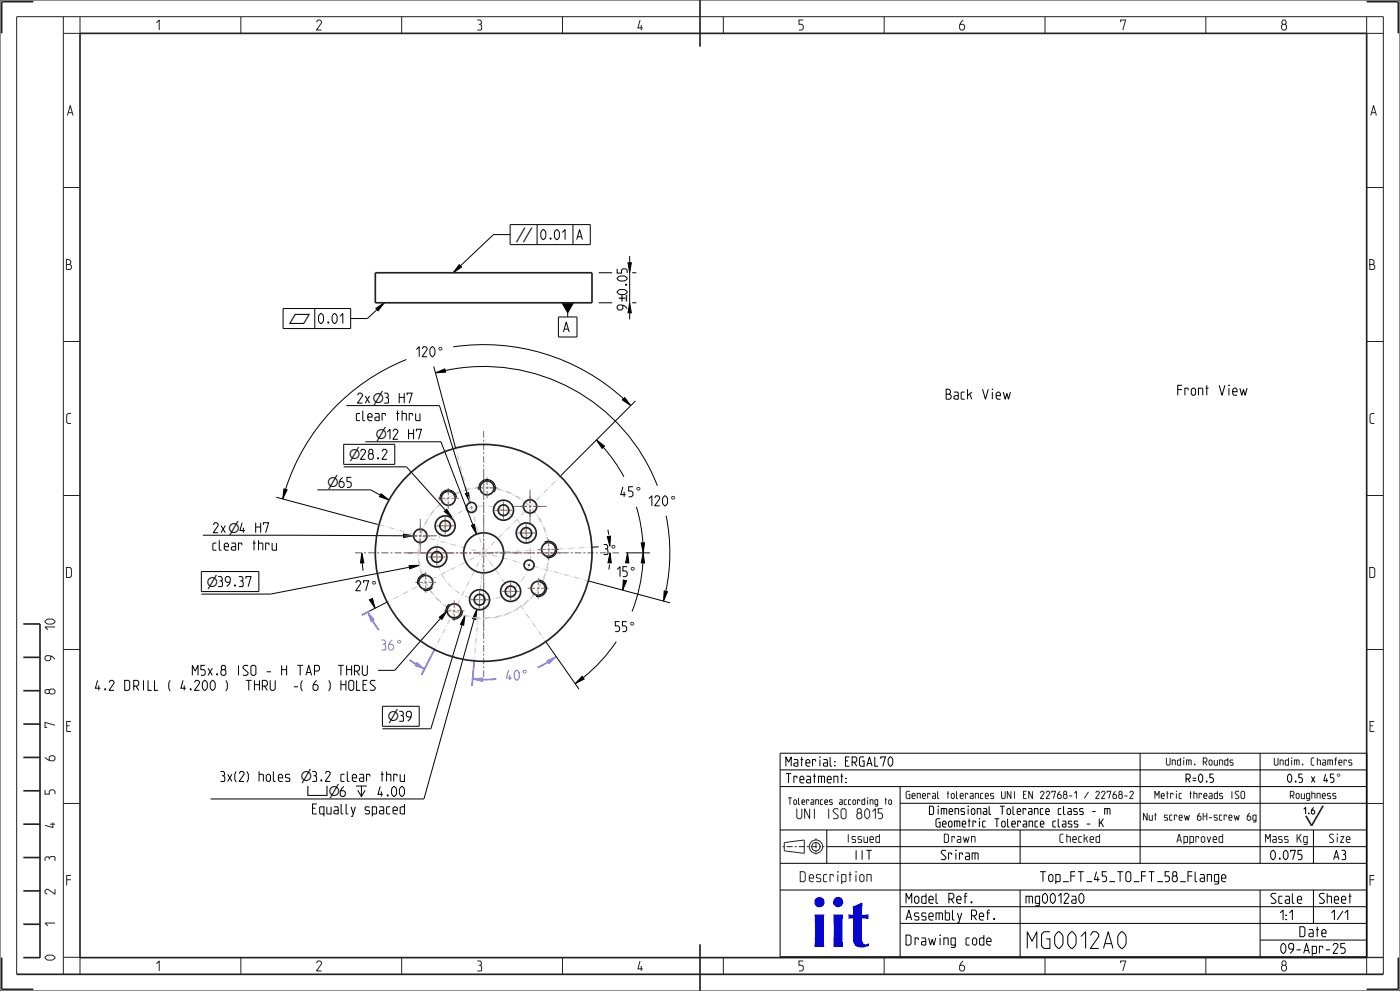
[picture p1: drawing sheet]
<svg xmlns="http://www.w3.org/2000/svg" width="420mm" height="297mm" viewBox="0 0 420 297" stroke-linecap="round" stroke-linejoin="round" font-family="sans-serif">
<path d="M133.3 153.3l.7-.7 1.7 2.6zM122.7 169.5l3.1-.1-2.9 1.1zM139.5 184.4l-.4 3-1-.3z" fill="#000"/>
<path d="M133.3 153.3l.7-.7 1.7 2.6zM122.7 169.5l3.1-.1-2.9 1.1zM139.5 184.4l-.4 3-1-.3z" fill="none" stroke="#000" stroke-width=".3"/>
<path d="M110.3 183.4l1.9 2.4-.9 .5z" fill="#93c"/>
<path d="M110.3 183.4l1.9 2.4-.9 .5z" fill="none" stroke="#93c" stroke-width=".3"/>
<path d="M125 198.6l2.4 1.9-2.9-1z" fill="#93c"/>
<path d="M125 198.6l2.4 1.9-2.9-1z" fill="none" stroke="#93c" stroke-width=".3"/>
<path d="M108.5 165.7l.7 3h-1zM110.8 179.8l.9-.4 .8 2.9z" fill="#000"/>
<path d="M108.5 165.7l.7 3h-1zM110.8 179.8l.9-.4 .8 2.9z" fill="none" stroke="#000" stroke-width=".3"/>
<path d="M141.8 203.5l3-.3v1z" fill="#93c"/>
<path d="M141.8 203.5l3-.3v1z" fill="none" stroke="#93c" stroke-width=".3"/>
<path d="M164.1 198l2.8-1.2-2.3 2.1z" fill="#93c"/>
<path d="M164.1 198l2.8-1.2-2.3 2.1z" fill="none" stroke="#93c" stroke-width=".3"/>
<g fill="#000">
<path d="M112.7 92.4l2.6-1.7-1.9 2.5zM137.8 79.3l.7 .7-2.6 1.7zM168.6 90.7h3.4l-1.7 3zM188.9 90.7l.5 3h-1zM130.6 111.7l2.8-1.1 .3 .9zM178.9 131.9l2.5 1.8-.8 .7zM187.4 119.1l1.8 2.5-2.5-1.7zM85.2 146.5l.9 .3-1.3 2.7zM114.3 148l2.4 1.9-2.9-1.1zM139.6 147.9l1-.3 .4 3zM121.1 160.1l3 .5-3 .5zM141.4 157.5l.9-.4 .6 3z"/>
<path d="M182.2 160.8l1-.1-.2 3zM183 165.7l.4 3h-1zM187 173.8l1 .3-1.2 2.8zM188.3 165.7l.4 3h-1zM192.4 162.7h1l-.4 3zM193 165.7l.4 3h-1zM131.8 185l2.3-1.9-1.6 2.5zM143.1 182.6l-.4 3.1-.9-.3zM199.3 177.1l.9 .2-1.1 2.8zM174.7 202.7l.6 .8-2.8 1.4z"/>
</g>
<g fill="none" stroke="#000" stroke-width=".3">
<path d="M137.8 79.3l.7 .7-2.6 1.7zM153 70.3h-5l-9.9 9.4M153 67.3h24.1v6h-24.1zM171.9 67.3v6M188.9 76.7v2M84.9 92.5h20.3v6h-20.3zM94.4 92.5v6M112.7 92.4l2.6-1.7-1.9 2.5zM113.1 92.8l-2.9 2.7h-5M167.5 95h5.6v6h-5.6zM168.6 90.7h3.4l-1.7 3zM170.3 93.7v1.3"/>
<path d="M179.6 90.7h4.1M179.6 81.7h4.1M188.9 90.7l.5 3h-1zM188.9 81.7v9M188.9 93.7v2M189.7 90.7h1.2M189.7 81.7h1.2M121.9 107.8a62.4 62.4 0 0 0-36.2 38.9M130.1 109.8l6.6 24.4M130.6 111.7l2.8-1.1 .3 .9zM133.6 111a55.9 55.9 0 0 1 63.6 34.6M136 104a62.4 62.4 0 0 1 51.1 15.5"/>
<path d="M187.4 119.1l1.8 2.5-2.5-1.7zM103.1 139.9h18.8l11.8 13.1M103.9 121.6h27.9l8.3 26.2M109.6 132.4h22.7l9.6 24.9M118.4 133.2h-15.3v6h15.3M178.9 131.9l2.5 1.8-.8 .7zM181 134l3.3 4.3 2.9 4.6M190.6 120.1l-22.3 22.4M82.9 149l30.4 8.2M85.2 146.5l.9 .3-1.3 2.7zM95.2 146.8h16l2.9 1.6M114.3 148l2.4 1.9-2.9-1.1z"/>
<path d="M139.6 147.9l1-.3 .4 3zM141.4 157.5l.9-.4 .6 3zM182.4 158.7l.2 1.5M190.9 151.9l1.3 5.3 .7 5.5M199.8 154.6a55.9 55.9 0 0 1-.1 22.6M60.8 160.4l60.3 .2M77.7 171.3h-17.3v6h17.3M108.7 168.7l.2 2.3M121.1 160.1l3 .5-3 .5zM122.8 170l-41.6 8h-20.8M176.6 174.1l24.4 6.6M179.6 163.9l-2 .1"/>
<path d="M182.2 160.8l1-.1-.2 3zM182.8 169.2l-.1 1.5M183 165.7l.4 3h-1zM187 173.8l1 .3-1.2 2.8zM187.7 165.7h7.3M188.3 165.7l.4 3h-1zM192.4 162.7h1l-.4 3zM192.9 168.7a47.9 47.9 0 0 1-3.3 14.6M193 165.7l.4 3h-1zM199.3 177.1l.9 .2-1.1 2.8zM116.3 180.4l-5.6 2.8M131.8 185l2.3-1.9-1.6 2.5z"/>
<path d="M132.2 185.3l-13.8 15.6h-5M138.6 187.2l-9.3 31.2h-14.6M142.3 185.5l-15.1 53.9h-64.1M143.1 182.6l-.4 3.1-.9-.3zM163.7 192.3l10 14.2M184.9 192.3a47.9 47.9 0 0 1-9.9 10.8M114.7 211.7h11.1v6h-11.1zM174.7 202.7l.6 .8-2.8 1.4zM107.3 236.8l1.1 1.9 1.1-1.9M108.4 235.6v3.1M234 225.7h176v61h-176zM234 235.7h176"/>
<path d="M234 230.7h176M270 235.7v51M342 225.7v33M378 225.7v33M234 258.7h176M234 248.7h176M248 253.7h162M248 248.7v10M270 240.7h140M306 248.7v10M394 248.7v10M234 266.7h176"/>
<path d="M270 276.7h140M270 271.7h140M306 266.7v20M378 266.7v20M394 266.7v10M378 281.7h32"/>
</g>
<path d="M234.8 253.7h12.5M244.8 251.2v5" fill="none" stroke="#222226" stroke-width=".3" stroke-dasharray=".6 .6 1.8 .6" stroke-linecap="butt"/>
<g fill="none" stroke="#222226" stroke-width=".3">
<path d="M0 0h420v297h-420zM19 5v287M24 5v5h-5M72.3 5v5M120.5 5v5M168.8 5v5M217 5v5M265.3 5v5M313.5 5v5M361.8 5v5M410 5v5h5M19 56.2h5"/>
<path d="M410 56.2h5M19 102.4h5M410 102.4h5M19 148.5h5M410 148.5h5M19 194.7h5M410 194.7h5M19 240.8h5M235.3 252.5l6-.8v4l-6-.7zM410 240.8h5M5 292v-287h410v287M19 286.9h5"/>
<path d="M24 287v5M72.3 287v5M120.5 287v5M168.8 287v5M217 287v5M265.3 287v5M313.5 287v5M361.8 287v5M410 286.9h5M415 287h-5v5"/>
<circle cx="244.8" cy="253.7" r="1.25"/>
<circle cx="244.8" cy="253.7" r="2"/>
</g>
<g fill="none" stroke="#222226" stroke-width=".51">
<path d="M141.3 151.9l.3 .3M141.6 151.9l-.3 .3M144 146.2a2.1 2.1 0 0 0 2.1 2.1 2.1 2.1 0 0 0 2.1-2.1M158.6 169.2l.3 .3M158.9 169.2l-.3 .3M134.1 183.1a2.1 2.1 0 0 1 2.1-2.1 2.1 2.1 0 0 1 2.1 2.1M396.9 241.5l-3.4 6-1.7-3M5 292h410"/>
<circle cx="134.5" cy="149.3" r="2.1"/>
<circle cx="141.4" cy="152.1" r="1.5"/>
<circle cx="159" cy="151.8" r="2"/>
<circle cx="126.1" cy="160.6" r="2"/>
<circle cx="127.7" cy="174.5" r="2.1"/>
<circle cx="145.1" cy="165.7" r="6"/>
<circle cx="158.7" cy="169.3" r="1.5"/>
<circle cx="161.5" cy="176.3" r="2.1"/>
<circle cx="164.6" cy="164.7" r="2.1"/>
</g>
<g fill="none" stroke="#222226" stroke-width=".5">
<path d="M10 .5h-9.5v9.5M24 10h386v277h-386zM210 0v14M410 .5h9.5v9.5M7 187h5v100h-5M7 197h5M7 217h5M7 207h5M7 237h5M7 227h5M7 257h5M7 247h5"/>
<path d="M7 277h5M7 267h5M.5 287v9.5h9.5M210 283v14M419.5 287v9.5h-9.5"/>
</g>
<path d="M113.7 157.3l62.8 16.8M145.1 165.7l-2.8 32.4M145.1 165.7l18.6 26.6M145.1 165.7l-8.4-31.4M145.1 165.7l-14.8 28.9M145.1 165.7l23-23M145.1 165.7l-29 14.7M145.1 165.7l32.5-1.7M159.2 165.7a14.1 14.1 0 0 0-20.7-12.5 14.1 14.1 0 0 0-1.3 24.2 14.1 14.1 0 0 0 21.9-10.2l.1-1.5M164.6 165.7a19.5 19.5 0 0 0-28.7-17.2 19.5 19.5 0 0 0-1.6 33.5 19.5 19.5 0 0 0 30.2-14.5l.1-1.8M164.8 165.7a19.7 19.7 0 0 0-29-17.3 19.7 19.7 0 0 0-1.6 33.7 19.7 19.7 0 0 0 30.5-14.6l.1-1.8" fill="none" stroke="#c2c2cc" stroke-width=".3" stroke-dasharray="1.6 .5 .2 .3 .2 .5" stroke-linecap="butt"/>
<g fill="none" stroke="#963" stroke-width=".3">
<path d="M145.1 129.2v2M145.1 131.8v.6M145.1 133v1.9M145.1 135.5v.6M145.1 136.7v1.9M145.1 139.2v.6M126.1 155.6v4.1M145.1 140.5v1.9M145.1 143v.6M145.1 144.2v1.9M145.1 146.7v.6M145.1 147.9v1.9"/>
<path d="M145.1 150.4v.7M145.1 151.7v1.9M145.1 154.2v.6M145.1 155.4v1.9M145.1 157.9v.6M145.1 159.1v1.9M154 151.8h4.1M158.7 151.8h.6M159 146.8v4.1M159 151.5v.6M159 152.7v4.1M159.9 151.8h4.1"/>
<path d="M106.5 165.7h2.1M109.2 165.7h.6M110.4 165.7h2.2M113.2 165.7h.6M114.4 165.7h2.1M117.1 165.7h.6M118.3 165.7h2.2M121.1 160.6h4.1M121.1 165.7h.6M122.3 165.7h2.1M125 165.7h.6M125.8 160.6h.6"/>
<path d="M126.1 160.3v.6M126.1 161.5v4.1M126.2 165.7h2.2M127 160.6h4.1M129 165.7h.6M130.2 165.7h2.1M132.9 165.7h.6M134.2 165.7h2.1M136.9 165.7h.6M138.1 165.7h2.1M140.8 165.7h.6M142.1 165.7h2.1"/>
<path d="M144.8 165.7h.6M145.1 161.7v.6M145.1 162.9v1.9M145.1 165.4v.6M145.1 166.6v2M145.1 169.2v.6M145.1 170.4v2M145.1 173v.6M145.1 174.2v2M145.1 176.8v.6M145.1 178v2M146 165.7h2"/>
<path d="M148.6 165.7h.6M149.8 165.7h1.9M152.3 165.7h.6M153.6 165.7h1.9M156.1 165.7h.6M157.3 165.7h2M159.9 165.7h.6M161.1 165.7h2M163.7 165.7h.6M164.9 165.7h1.9M167.4 165.7h.6M168.7 165.7h1.9"/>
<path d="M171.2 165.7h.6M172.4 165.7h2M175 165.7h.6M176.2 165.7h2M178.8 165.7h.6M180 165.7h1.9M182.5 165.7h.6M183.7 165.7h2M145.1 180.6v.6M145.1 181.9v2M145.1 184.5v.6M145.1 185.7v2"/>
<path d="M145.1 188.3v.6M145.1 189.5v2M145.1 192.1v.6M145.1 193.3v2M145.1 195.9v.6M145.1 197.1v2M145.1 199.7v.6M145.1 200.9v2"/>
</g>
<path d="M110.7 183.2l-2.2 1.1M111.8 186l1.8 2.8M116.4 180.3l-.1 .1M122.9 197.8l1.9 1.2M130.4 194.5l-3.9 7.8M142.3 198.1l-.7 7.4M164.4 198.4l-3.1 1.7M148.9 203.5l-4.1 .2" fill="none" stroke="#93c" stroke-width=".51"/>
<!-- layer: 02___PRT_ALL_AXES -->
<g fill="none" stroke="#222226" stroke-width=".51">
<path d="M112.6 81.7h65v9h-65zM144 146.2a2.1 2.1 0 0 1 2.1-2.1 2.1 2.1 0 0 1 2.1 2.1M134.1 183.1a2.1 2.1 0 0 0 2.1 2.1 2.1 2.1 0 0 0 2.1-2.1"/>
<circle cx="133.5" cy="157.6" r="3"/>
<circle cx="133.5" cy="157.6" r="1.6"/>
<circle cx="151.1" cy="152.9" r="3"/>
<circle cx="151.1" cy="152.9" r="1.6"/>
<circle cx="157.9" cy="159.7" r="3"/>
<circle cx="157.9" cy="159.7" r="1.6"/>
<circle cx="131.1" cy="166.9" r="3"/>
<circle cx="131.1" cy="166.9" r="1.6"/>
<circle cx="143.9" cy="179.7" r="3"/>
<circle cx="143.9" cy="179.7" r="1.6"/>
<circle cx="145.1" cy="165.7" r="32.5"/>
<circle cx="153.2" cy="177.2" r="3"/>
<circle cx="153.2" cy="177.2" r="1.6"/>
</g>
<g fill="none" stroke="#963" stroke-width=".3">
<path d="M126.1 157.6v2.1M130.9 157.6h5.2M131.4 149.3h2.2M133.5 155v5.2M134.2 149.3h.6M134.5 146.2v2.2M134.5 149v.6M134.5 150.2v2.2M135.4 149.3h2.2M143 146.2h2.2M145.1 142.2v2.2M145.1 145v.7"/>
<path d="M145.1 146.3v2.2M145.1 149.1v.6M145.1 150.3v2.3M145.1 153.2v.6M145.1 154.4v2.2M145.1 157.3v.6M145.1 158.5v2.2M145.8 146.2h.6M146.1 143.1v2.2M146.1 145.9v.6M146.1 147.1v2.2M147 146.2h2.2"/>
<path d="M148.5 152.9h5.2M151.1 150.3v5.2M155.3 159.7h5.2M156 151.8h2.1M157.9 157.1v5.2M158.7 151.8h.6M159 148.8v2.1M159 151.5v.6M159 152.7v2.1M159.9 151.8h2.1M121.6 165.7h2.2M123.1 160.6h2.1"/>
<path d="M124.5 165.7h.6M124.6 174.5h2.2M125.7 165.7h2.2M125.8 160.6h.6M126.1 160.3v.6M126.1 161.5v2.1M127 160.6h2.1M127.4 174.5h.6M127.7 171.4v2.2M127.7 174.2v.6M127.7 175.5v2.1M128.5 166.9h5.2"/>
<path d="M128.5 165.7h.6M128.6 174.5h2.2M129.7 165.7h2.3M131.1 164.3v5.2M132.6 165.7h.6M133.8 165.7h2.3M136.2 180v2.2M136.7 165.7h.6M137.9 165.7h2.2M140.7 165.7h.6M141.3 179.7h5.2M141.9 165.7h2.3"/>
<path d="M143.9 177.1v5.2M144.8 165.7h.6M145.1 161.3v.6M145.1 162.5v2.3M145.1 165.4v.6M145.1 166.6v2.3M145.1 169.5v.6M145.1 170.7v2.2M145.1 173.5v.6M145.1 174.7v2.3M145.1 177.6v.6M145.1 178.8v2.3"/>
<path d="M146 165.7h2.3M148.9 165.7h.6M150.1 165.7h2.2M150.6 177.2h5.2M152.9 165.7h.6M153.2 174.6v5.2M154.1 165.7h2.3M157 165.7h.6M158.2 165.7h2.3M158.4 176.3h2.1M161.1 165.7h.6M161.1 176.3h.7"/>
<path d="M161.5 173.2v2.2M161.5 176v.6M161.5 177.2v2.2M161.5 164.7h2.2M162.3 165.7h2.2M162.4 176.3h2.2M164.3 164.7h.6M164.6 161.6v2.2M164.6 164.4v.6M164.6 165.6v2.2M165.1 165.7h.6M165.5 164.7h2.2"/>
<path d="M166.3 165.7h2.3M133.1 183.1h2.2M135.9 183.1h.6M136.2 182.8v.6M136.2 184v2.2M137.2 183.1h2.1M145.1 181.7v.6M145.1 182.9v2.2M145.1 185.7v.6M145.1 186.9v2.3"/>
</g>
<path d="M137 149.1a2.5 2.5 0 0 0-3-2.2 2.5 2.5 0 0 0-1.9 3.1M143.7 146.9a2.5 2.5 0 0 1 2.7-3.2 2.5 2.5 0 0 1 1.9 3.8M127.7 172a2.5 2.5 0 0 0-2.4 3.2M129.7 176l-1.1 .9-1.5 .1M161.7 173.8a2.5 2.5 0 0 1 2.2 3 2.5 2.5 0 0 1-3.1 1.9M163.3 162.5a2.5 2.5 0 0 1 3.7 1.8 2.5 2.5 0 0 1-3.1 2.8M134.8 181l-.9 1.2-.1 1.5M138.7 183.1a2.5 2.5 0 0 1-3.1 2.4" fill="none" stroke="#000" stroke-width=".3"/>
<text font-size="20.4" fill="#0000f0" x="243" y="283.7">iit</text>
<text font-size="6.5" x="307.2" y="284.2">MG0012A0</text>
<g font-size="4.1">
<text x="154.5" y="71.8">⫽</text>
<text x="188.2" y="90.5" transform="rotate(-90 188.2 90.5)">±</text>
<text x="131.3" y="106.9">°</text>
<text x="111.7" y="120.8">⌀</text>
<text x="112.6" y="131.6">⌀12 H7</text>
<text x="112.6" y="131.6">⌀</text>
<text x="104.6" y="137.7">⌀28.2</text>
<text x="104.6" y="137.7">⌀</text>
<text x="98.2" y="146.1">⌀65</text>
<text x="98.2" y="146.1">⌀</text>
<text x="190.7" y="148.9">°</text>
<text x="201.1" y="151.6">°</text>
<text x="68.5" y="159.7">⌀</text>
<text x="183.2" y="166.2">°</text>
<text x="189" y="172.8">°</text>
<text x="61.9" y="175.8">⌀39.37</text>
<text x="61.9" y="175.8">⌀</text>
<text x="111.4" y="177">°</text>
<text x="188.9" y="189.3">°</text>
<text x="116.2" y="216.2">⌀39</text>
<text x="116.2" y="216.2">⌀</text>
<text x="90.1" y="234.2">⌀</text>
<text x="91.9" y="238.7">⌴⌀6</text>
<text x="91.9" y="238.7">⌴⌀</text>
</g>
<g font-size="4.1" fill="#93c">
<text x="118.9" y="194.8">°</text>
<text x="156.6" y="203.8">°</text>
</g>
<g font-size="3.9" fill="#222226">
<text x="46.9" y="9">1</text>
<text x="94.9" y="9">2</text>
<text x="143.2" y="9">3</text>
<text x="191.4" y="9">4</text>
<text x="239.7" y="9">5</text>
<text x="287.9" y="9">6</text>
<text x="336.2" y="9">7</text>
<text x="384.4" y="9">8</text>
<text x="20.2" y="34.6">A</text>
<text x="411.2" y="34.6">A</text>
<text x="19.9" y="80.8">B</text>
<text x="410.9" y="80.8">B</text>
<text x="20" y="126.9">C</text>
<text x="411" y="126.9">C</text>
<text x="19.9" y="173.1">D</text>
<text x="410.9" y="173.1">D</text>
<text x="16.5" y="188.8" transform="rotate(-90 16.5 188.8)">10</text>
<text x="16.5" y="198" transform="rotate(-90 16.5 198)">9</text>
<text x="16.5" y="208" transform="rotate(-90 16.5 208)">8</text>
<text x="16.5" y="218" transform="rotate(-90 16.5 218)">7</text>
<text x="20" y="219.2">E</text>
<text x="411" y="219.2">E</text>
<text x="16.5" y="228" transform="rotate(-90 16.5 228)">6</text>
<text x="16.5" y="238" transform="rotate(-90 16.5 238)">5</text>
<text x="238" y="245.4">UNI ISO 8015</text>
<text x="16.5" y="248" transform="rotate(-90 16.5 248)">4</text>
<text x="16.5" y="258" transform="rotate(-90 16.5 258)">3</text>
<text x="16.5" y="268" transform="rotate(-90 16.5 268)">2</text>
<text x="20" y="265.4">F</text>
<text x="238" y="264.2">Description</text>
<text x="411" y="265.4">F</text>
<text x="16.5" y="277.5" transform="rotate(-90 16.5 277.5)">1</text>
<text x="16.5" y="287.8" transform="rotate(-90 16.5 287.8)">0</text>
<text x="46.9" y="291">1</text>
<text x="94.9" y="291">2</text>
<text x="143.2" y="291">3</text>
<text x="191.4" y="291">4</text>
<text x="239.7" y="291">5</text>
<text x="287.9" y="291">6</text>
<text x="336.2" y="291">7</text>
<text x="384.4" y="291">8</text>
</g>
<g font-size="3.9">
<text x="162.2" y="71.8">0.01</text>
<text x="173" y="71.8">A</text>
<text x="188.2" y="92.9" transform="rotate(-90 188.2 92.9)">9±0.05</text>
<text x="95.6" y="97">0.01</text>
<text x="169" y="99.5">A</text>
<text x="124.9" y="106.9">120°</text>
<text x="283.3" y="119.6">Back View</text>
<text x="352.8" y="118.5">Front View</text>
<text x="107.2" y="120.8">2x⌀3 H7</text>
<text x="106.9" y="126.1">clear thru</text>
<text x="186.2" y="148.9">45°</text>
<text x="194.7" y="151.6">120°</text>
<text x="64" y="159.7">2x⌀4 H7</text>
<text x="63.8" y="164.9">clear thru</text>
<text x="181.1" y="166.2">3°</text>
<text x="185.2" y="172.8">15°</text>
<text x="106.7" y="177">27°</text>
<text x="184.6" y="189.3">55°</text>
<text x="57.7" y="202.4">M5x.8 ISO -</text>
<text x="84.5" y="202.4">H</text>
<text x="89.2" y="202.4">TAP</text>
<text x="101.4" y="202.4">THRU</text>
<text x="28.6" y="206.9">4.2 DRILL (4.200 )</text>
<text x="73.8" y="206.9">THRU</text>
<text x="88.1" y="206.9">-( 6 )</text>
<text x="102.3" y="206.9">HOLES</text>
<text x="66.1" y="234.2">3x(2) holes⌀3.2 clear thru</text>
<text x="113.4" y="238.7">4.00</text>
<text x="93.8" y="243.9">Equally spaced</text>
<text x="310.8" y="264.2">Top_FT_45_TO_FT_58_Flange</text>
<text x="271.2" y="275.7">Assembly Ref.</text>
<text x="271.2" y="270.7">Model Ref.</text>
<text x="307.2" y="270.7">mg0012a0</text>
<text x="380.2" y="270.7">Scale</text>
<text x="382.5" y="275.7">1:1</text>
<text x="395.2" y="270.7">Sheet</text>
<text x="398.9" y="275.7">1/1</text>
<text x="389.4" y="280.7">Date</text>
<text x="271.2" y="283.2">Drawing code</text>
<text x="383.5" y="285.7">09-Apr-25</text>
</g>
<g font-size="3.9" fill="#93c">
<text x="114.4" y="194.8">36°</text>
<text x="151.9" y="203.8">40°</text>
</g>
<g font-size="3.6">
<text x="235.2" y="229.6">Material:ERGAL70</text>
<text x="235.2" y="234.6">Treatment:</text>
<text x="255.8" y="257.6">IIT</text>
<text x="281.5" y="257.6">Sriram</text>
<text x="380.6" y="257.6">0.075</text>
<text x="399.8" y="257.6">A3</text>
</g>
<text font-size="3.4" x="400.9" y="234.5">°</text>
<g font-size="3.3">
<text x="355.2" y="234.5">R=0.5</text>
<text x="385.5" y="234.5">0.5 x 45°</text>
<text x="275.8" y="244.1">Dimensional Tolerance class - m</text>
<text x="277.8" y="247.9">Geometric Tolerance class - K</text>
</g>
<g font-size="3.3" fill="#222226">
<text x="253.2" y="252.5">Issued</text>
<text x="283.2" y="252.5">Drawn</text>
<text x="317.2" y="252.5">Checked</text>
<text x="352.2" y="252.5">Approved</text>
<text x="379.2" y="252.5">Mass Kg</text>
<text x="398.1" y="252.5">Size</text>
</g>
<g font-size="2.9" fill="#222226">
<text x="348.9" y="229.3">Undim. Rounds</text>
<text x="381.2" y="229.3">Undim. Chamfers</text>
<text x="269.1" y="239.3">General tolerances UNI EN 22768-1 / 22768-2 Metric threads ISO</text>
<text x="386.3" y="239.3">Roughness</text>
<text x="342" y="245.8">Nut screw 6H-screw 6g</text>
</g>
<text font-size="2.6" fill="#222226" x="234.1" y="241.1">Tolerances according to</text>
<text font-size="2.6" x="391.1" y="244">1.6</text>
</svg>
